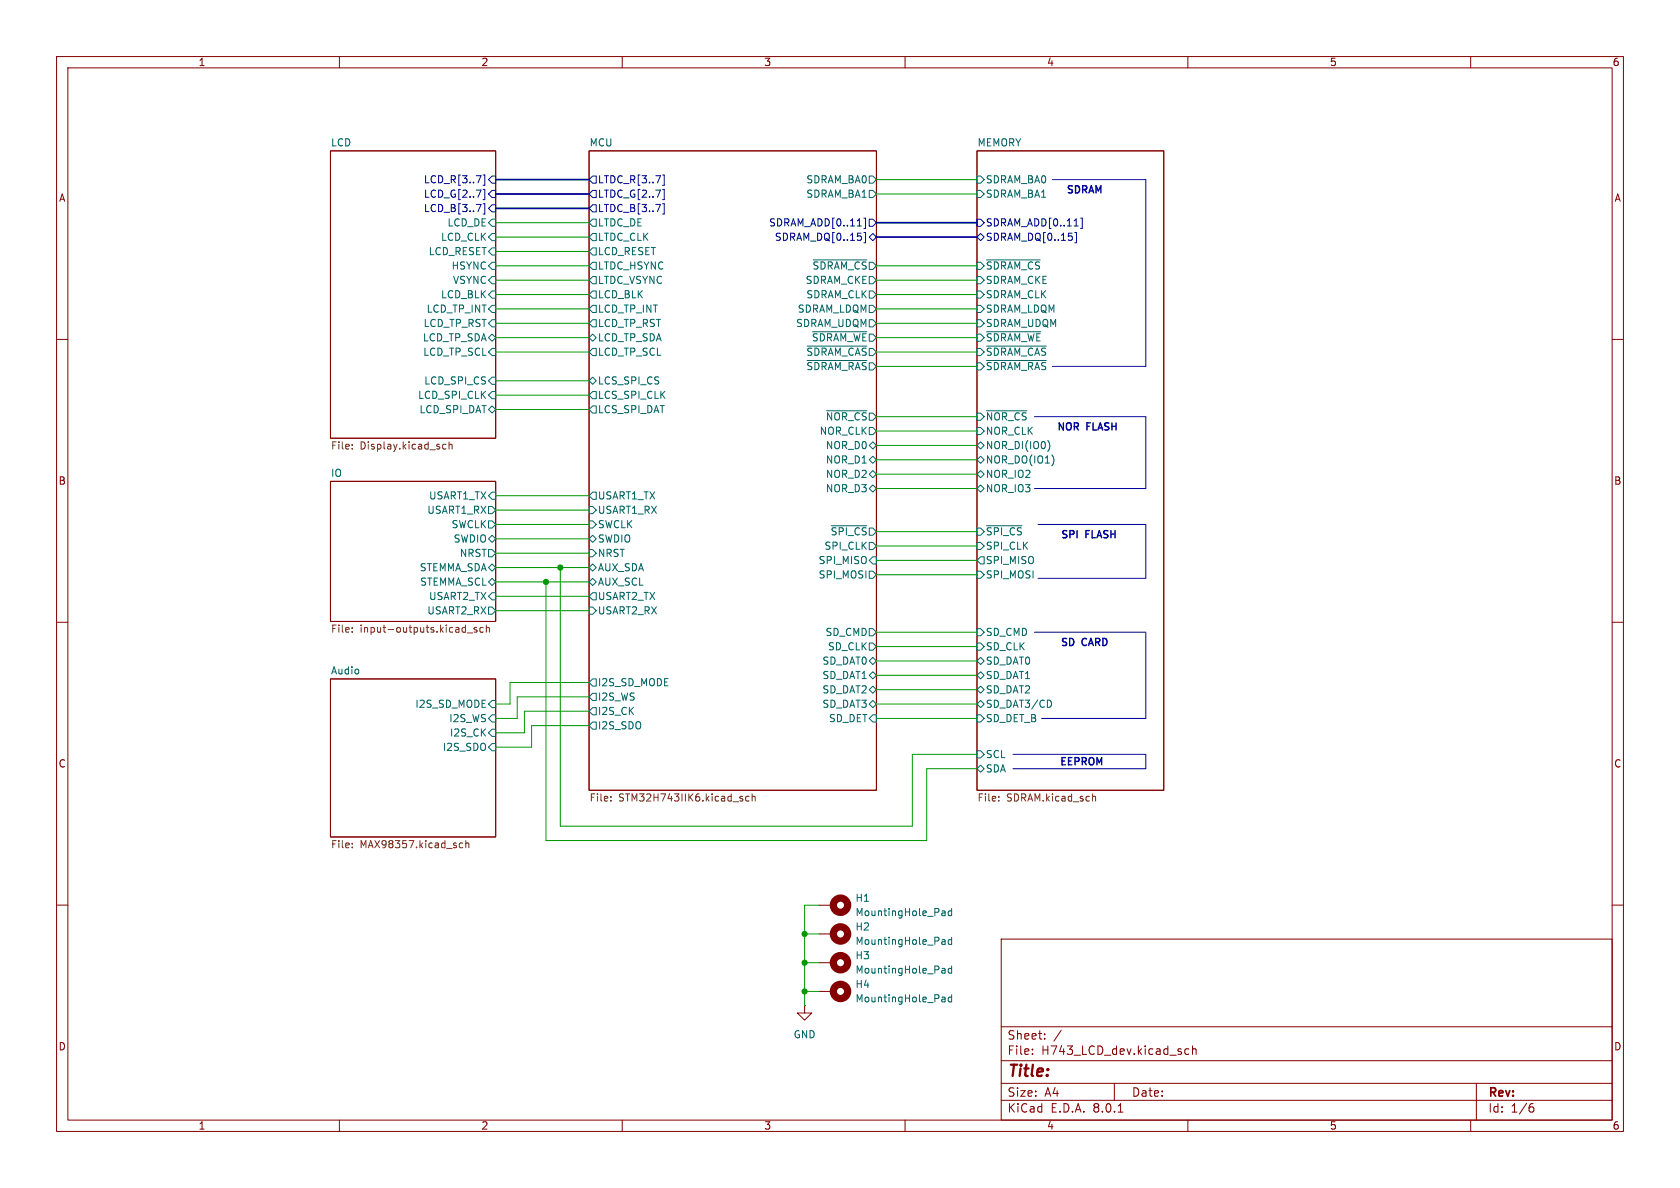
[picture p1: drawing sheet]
<svg xmlns="http://www.w3.org/2000/svg" width="297mm" height="210mm" viewBox="0 0 297 210" stroke-linecap="round" stroke-linejoin="round" font-family="sans-serif">
<g fill="none" stroke="#840000" stroke-width=".18">
<path d="M10 10h277v190h-277zM12 12h273v186h-273zM60 10v2M110 10v2M160 10v2M210 10v2M260 10v2M58.4 26.7h29.2v50.8h-29.2zM104.1 26.7h50.8v113h-50.8zM172.7 26.7h33v113h-33zM10 60h2M285 60h2"/>
<path d="M58.4 85.1h29.2v24.8h-29.2zM10 110h2M285 110h2M58.4 120h29.2v28h-29.2zM10 160h2M285 160h2M142.2 177.8v1.3h1.3l-1.3 1.2-1.2-1.2h1.2M142.2 177.8h.1M144.8 165.1h2.5M144.8 170.2h2.5M144.8 175.3h2.5M144.8 160h2.5"/>
<path d="M177 166h108v32h-108zM60 198v2M110 198v2M160 198v2M177 194.5h108M177 191.5h108M177 187.5h108M177 181.5h108M182.5 186.3v.1M182.5 185.5v.1M184.7 183.6v.1M184.7 182.8v.1"/>
<path d="M187.6 182.1l-1.3 2M197 191.5v3M197.7 196.6h.8M210 198v2M210.2 185.5l-.5-.1-.2 .3v.4l.1 .2h.6M210.8 185.5l.2-.1 .4 .1 .1 .9M210.8 184.9v1.5M260 198v2M261 191.5v6.5M270.6 195.7h.3l.3 .3-.1 .5-.5 .1M271 195.1l-.4 .1"/>
</g>
<g fill="none" stroke="#006464" stroke-width=".18">
<path d="M87 38.7h.6v1.3h-.6l-.6-.6zM104.8 38.7h.6v1.3h-.6l-.7-.6zM153.7 31.1h.6l.6 .7-.6 .6h-.6zM153.7 33.7h.6l.6 .6-.6 .6h-.6zM172.7 31.1h.7l.6 .7-.6 .6h-.7zM172.7 33.7h.7l.6 .6-.6 .6h-.7zM86.4 59.7l.6-.6 .6 .6-.6 .6zM87 41.3h.6v1.2h-.6l-.6-.6zM87 46.4h.6v1.2h-.6l-.6-.6zM87 48.9h.6v1.3h-.6l-.6-.7zM87 43.8h.6v1.3h-.6l-.6-.6zM87 56.5h.6v1.3h-.6l-.6-.6z"/>
<path d="M87 54h.6v1.2h-.6l-.6-.6zM87 51.4h.6v1.3h-.6l-.6-.6zM104.1 59.7l.7-.6 .6 .6-.6 .6zM104.8 46.4h.6v1.2h-.6l-.7-.6zM104.8 48.9h.6v1.3h-.6l-.7-.7zM104.8 41.3h.6v1.2h-.6l-.7-.6zM104.8 43.8h.6v1.3h-.6l-.7-.6zM104.8 56.5h.6v1.3h-.6l-.7-.6zM104.8 54h.6v1.2h-.6l-.7-.6zM104.8 51.4h.6v1.3h-.6l-.7-.6zM143.6 58.6h9.7M143.8 45.9h9.5"/>
<path d="M153.7 51.4h.6l.6 .7-.6 .6h-.6zM153.7 56.5h.6l.6 .7-.6 .6h-.6zM153.7 48.9h.6l.6 .6-.6 .7h-.6zM153.7 54h.6l.6 .6-.6 .6h-.6zM172.7 48.9h.7l.6 .6-.6 .7h-.7zM172.7 46.4h.7l.6 .6-.6 .6h-.7zM172.7 51.4h.7l.6 .7-.6 .6h-.7zM172.7 54h.7l.6 .6-.6 .6h-.7zM172.7 59.1h.7l.6 .6-.6 .6h-.7zM172.7 56.5h.7l.6 .7-.6 .6h-.7zM174.4 58.6h9.6M174.4 45.9h9.5"/>
<path d="M87 71.8l.6 .6-.6 .6-.6-.6zM87 69.2h.6v1.3h-.6l-.6-.6zM87 66.7h.6v1.2h-.6l-.6-.6zM87 61.6h.6v1.3h-.6l-.6-.7zM104.1 67.3l.7-.6 .6 .6-.6 .6zM104.8 61.6h.6v1.3h-.6l-.7-.7zM104.8 71.8h.6v1.2h-.6l-.7-.6zM104.8 69.2h.6v1.3h-.6l-.7-.6zM142.7 63.7h10.6M142.7 61.2h10.6M146.1 72.6h7.2M153.7 75.6h.6l.6 .6-.6 .6h-.6z"/>
<path d="M153.7 78.7l.6-.6 .6 .6-.6 .7zM172.7 75.6h.7l.6 .6-.6 .6h-.7zM172.7 78.7l.7-.6 .6 .6-.6 .7zM172.7 73h.7l.6 .7-.6 .6h-.7zM172.7 64.1h.7l.6 .7-.6 .6h-.7zM172.7 61.6h.7l.6 .6-.6 .7h-.7zM174.4 63.7h10.6M174.4 61.2h10.6M174.4 72.6h7.1M185.3 77.9a1.49 1.49 0 0 1 0 1.8M86.4 95.3l.6-.7 .6 .7-.6 .6zM86.4 92.1h.6l.6 .6-.6 .6h-.6z"/>
<path d="M86.4 97.2h.6l.6 .6-.6 .6h-.6zM86.4 89.5h.6l.6 .7-.6 .6h-.6zM87 87h.6v1.3h-.6l-.6-.7zM104.1 89.5h.7l.6 .7-.6 .6h-.7zM104.1 92.1h.7l.6 .6-.6 .6h-.7zM104.1 95.3l.7-.7 .6 .7-.6 .6zM104.1 97.2h.7l.6 .6-.6 .6h-.7zM104.8 87h.6v1.3h-.6l-.7-.7zM147 92.9h6.3M153.7 81.3l.6-.7 .6 .7-.6 .6zM153.7 83.8l.6-.6 .6 .6-.6 .7zM153.7 86.4l.6-.7 .6 .7-.6 .6z"/>
<path d="M153.7 95.9h.6l.6 .6-.6 .7h-.6zM154.3 98.4h.6v1.3h-.6l-.6-.6zM172.7 83.8l.7-.6 .6 .6-.6 .7zM172.7 81.3l.7-.7 .6 .7-.6 .6zM172.7 86.4l.7-.7 .6 .7-.6 .6zM172.7 95.9h.7l.6 .6-.6 .7h-.7zM172.7 93.3h.7l.6 .7-.6 .6h-.7zM173.4 98.4h.6v1.3h-.6l-.7-.6zM174.4 92.9h6.3M186.3 81v.8M86.4 102.9l.6-.7 .6 .7-.6 .6zM86.4 100.3l.6-.6 .6 .6-.6 .7z"/>
<path d="M86.4 107.3h.6l.6 .7-.6 .6h-.6zM87 104.8h.6v1.2h-.6l-.6-.6zM104.1 100.3l.7-.6 .6 .6-.6 .7zM104.1 102.9l.7-.7 .6 .7-.6 .6zM104.1 107.3h.7l.6 .7-.6 .6h-.7zM104.8 104.8h.6v1.2h-.6l-.7-.6zM153.7 111.1h.6l.6 .7-.6 .6h-.6zM153.7 116.8l.6-.6 .6 .6-.6 .7zM153.7 119.4l.6-.7 .6 .7-.6 .6zM153.7 113.7h.6l.6 .6-.6 .6h-.6zM153.7 101h.6l.6 .6-.6 .6h-.6zM172.7 111.1h.7l.6 .7-.6 .6h-.7z"/>
<path d="M172.7 113.7h.7l.6 .6-.6 .6h-.7zM172.7 116.8l.7-.6 .6 .6-.6 .7zM172.7 101h.7l.6 .6-.6 .6h-.7zM173.4 118.7l.6 .7-.6 .6-.7-.6zM87 123.8h.6v1.3h-.6l-.6-.6zM87 126.4h.6v1.2h-.6l-.6-.6zM87 131.4h.6v1.3h-.6l-.6-.6zM87 128.9h.6v1.3h-.6l-.6-.7zM104.8 125.1h.6v1.3h-.6l-.7-.7zM104.8 120h.6v1.3h-.6l-.7-.6zM104.8 122.6h.6v1.2h-.6l-.7-.6zM104.8 127.6h.6v1.3h-.6l-.7-.6z"/>
<path d="M153.7 121.9l.6-.6 .6 .6-.6 .7zM153.7 124.5l.6-.7 .6 .7-.6 .6zM154.3 126.4h.6v1.2h-.6l-.6-.6zM172.7 132.7h.7l.6 .7-.6 .6h-.7zM172.7 135.9l.7-.6 .6 .6-.6 .6zM172.7 124.5l.7-.7 .6 .7-.6 .6zM172.7 121.9l.7-.6 .6 .6-.6 .7zM172.7 126.4h.7l.6 .6-.6 .6h-.7zM185.7 123.8l.2 .5-.2 .7M166.7 161h.2l.2 .2v.7M166.7 166.1h.2l.2 .2v.6M166.7 171.2h.2l.2 .2v.6"/>
<path d="M166.7 176.3h.2l.2 .1v.7M167.1 166.9h-.4M167.1 166.4l-.4 .1M167.1 172h-.4M167.1 171.5h-.4M167.1 177l-.4 .1M167.1 176.6h-.4M167.1 161.8l-.4 .1M167.1 161.3l-.4 .1M168.2 166.2l-.3-.1-.3 .2 .2 .6h.4M168.2 160.6v1.3M168.2 165.7v1.2"/>
<path d="M168.2 170.8v1.2M168.2 175.8v1.3M168.2 161.1l-.3-.1-.3 .3 .2 .5h.4M168.2 171.2h-.3l-.3 .2 .2 .6h.4M168.2 176.3h-.3l-.3 .2 .2 .5h.4"/>
</g>
<g fill="none" stroke="#000084" stroke-width=".18">
<path d="M84.2 36.1h.8l-.5 1.3M85.4 36h.3v1.8h-.3M85.4 30.9h.3v1.9h-.3M85.4 33.5h.3v1.8h-.3M87 31.1h.6v1.3h-.6l-.6-.6zM87 33.7h.6v1.2h-.6l-.6-.6zM87 36.2h.6v1.3h-.6l-.6-.7zM104.8 36.2h.6v1.3h-.6l-.7-.7zM104.8 31.1h.6v1.3h-.6l-.7-.6zM104.8 33.7h.6v1.2h-.6l-.7-.6zM117.1 36h.3v1.8h-.3M117.1 30.9h.3v1.9h-.3"/>
<path d="M117.1 33.5h.3v1.8h-.3M152.7 38.6h.3v1.8h-.3M153.7 38.7h.6l.6 .7-.6 .6h-.6zM172.7 38.7h.7l.6 .7-.6 .6h-.7zM191 38.6h.3v1.8h-.3M152.7 41.1h.3v1.8h-.3M153.7 41.9l.6-.6 .6 .6-.6 .6zM172.7 41.9l.7-.6 .6 .6-.6 .6zM190.3 41.1v1.8h-.3"/>
</g>
<g fill="none" stroke="#725600" stroke-width=".18">
<path d="M62.3 79.3v.1M62.3 78.6v.1M78.3 79.3l.2 .1 .3-.1M78.8 78.6l-.3-.1-.2 .2M79.4 78.7l.2-.2 .3 .1v.8M79.4 78.1v1.3M62.3 111v.1M62.3 111.6v.2M82.6 111.9h1M84.3 111l-.3-.1-.2 .2 .1 .2 .4 .1v.3h-.5M85.4 111l-.3-.1-.3 .3 .1 .5h.5M86 111l.2-.1 .3 .1v.8"/>
<path d="M86 110.5v1.3M62.3 149.1v.1M62.3 149.7v.2M81.2 149.6l.2 .3 .4-.1M81.8 149.1l-.4-.1-.2 .3M82.3 149.1l.2-.1 .3 .1 .1 .8M82.3 148.6v1.3M108 141.5v.1M108 140.8v.1M131.3 141.2v.3M132.4 140.8h-.3l-.3 .2 .1 .5h.5M133 140.9l.1-.1h.4v.8"/>
<path d="M133 140.3v1.3M176.6 141.5v.1M176.6 140.8v.1M193.1 140.9l.2-.1h.3l.1 .8"/>
</g>
<g fill="none" stroke="#840000" stroke-width="1.3">
<circle cx="148.6" cy="165.1" r="1.27"/>
<circle cx="148.6" cy="160" r="1.27"/>
<circle cx="148.6" cy="170.2" r="1.27"/>
<circle cx="148.6" cy="175.3" r="1.27"/>
</g>
<path d="M186.1 31.8h16.5v33h-16.5M182.9 73.7h19.7v12.7h-19.7M183.5 92.7h19.1v9.5h-19.1M182.9 111.8h19.7v15.2h-18.5M179.1 133.4h23.5v2.5h-23.5" fill="none" stroke="#0000c2" stroke-width=".18"/>
<path d="M87.6 31.8h16.5M87.6 34.3h16.5M87.6 36.8h16.5M154.9 39.4h17.8M154.9 41.9h17.8" fill="none" stroke="#000084" stroke-width=".3"/>
<g fill="none" stroke="#009600" stroke-width=".18">
<path d="M87.6 39.4h16.5M154.9 31.8h17.8M154.9 34.3h17.8M87.6 59.7h16.5M87.6 57.2h16.5M87.6 41.9h16.5M87.6 52.1h16.5M87.6 54.6h16.5M87.6 49.5h16.5M87.6 44.5h16.5M87.6 47h16.5M154.9 59.7h17.8"/>
<path d="M154.9 57.2h17.8M154.9 52.1h17.8M154.9 54.6h17.8M154.9 49.5h17.8M154.9 47h17.8M87.6 62.2h16.5M87.6 69.9h16.5M87.6 67.3h16.5M87.6 72.4h16.5M154.9 78.7h17.8M154.9 76.2h17.8M154.9 64.8h17.8"/>
<path d="M154.9 62.2h17.8M154.9 73.7h17.8M87.6 90.2h16.5M87.6 87.6h16.5M87.6 97.8h16.5M87.6 92.7h16.5M87.6 95.3h16.5M154.9 81.3h17.8M154.9 83.8h17.8M154.9 86.4h17.8M154.9 99.1h17.8M154.9 96.5h17.8"/>
<path d="M154.9 94h17.8M87.6 108h16.5M87.6 100.3h16.5M87.6 102.9h16.5M87.6 105.4h16.5M96.5 102.9v45.7h67.3v-12.7h8.9M99.1 100.3v45.8h62.2v-12.7h11.4M154.9 116.8h17.8M154.9 101.6h17.8M154.9 111.8h17.8M154.9 114.3h17.8M154.9 119.4h17.8"/>
<path d="M104.1 125.7h-11.4v3.8h-5.1M104.1 123.2h-12.7v3.8h-3.8M104.1 120.7h-13.9v3.8h-2.6M104.1 128.3h-10.1v3.8h-6.4M154.9 127h17.8M154.9 124.5h17.8M154.9 121.9h17.8M142.2 170.2h2.6M142.2 165.1h2.6M142.2 175.3h2.6M144.8 160h-2.6v17.8"/>
</g>
<g fill="#009600" stroke="#009600" stroke-width=".18">
<circle cx="142.2" cy="175.3" r=".46"/>
<circle cx="142.2" cy="170.2" r=".46"/>
<circle cx="142.2" cy="165.1" r=".46"/>
<circle cx="99.1" cy="100.3" r=".46"/>
<circle cx="96.5" cy="102.9" r=".46"/>
</g>
<text font-size="2.8" fill="#840000" x="178" y="190.9">Title:</text>
<g font-size="2.1" fill="#840000">
<text x="178" y="184">Sheet:</text>
<text x="178" y="186.7">File:</text>
<text x="184.1" y="186.7">H743_LCD_dev.kicad_sch</text>
<text x="178" y="196.9">KiCad</text>
<text x="178" y="194.1">Size:</text>
<text x="184.7" y="194.1">A4</text>
<text x="185.7" y="196.9">E.D.A.</text>
<text x="193.3" y="196.9">8.0.1</text>
<text x="200" y="194.1">Date:</text>
<text x="263" y="194.3">Rev:</text>
<text x="263" y="196.9">Id:</text>
<text x="267.1" y="196.9">1/6</text>
</g>
<g font-size="1.8" fill="#840000">
<text x="35" y="11.9">1</text>
<text x="85" y="11.9">2</text>
<text x="135" y="11.9">3</text>
<text x="185" y="11.9">4</text>
<text x="235" y="11.9">5</text>
<text x="285" y="11.9">6</text>
<text x="10.3" y="35.9">A</text>
<text x="285.3" y="35.9">A</text>
<text x="10.3" y="85.9">B</text>
<text x="285.3" y="85.9">B</text>
<text x="10.3" y="135.9">C</text>
<text x="285.3" y="135.9">C</text>
<text x="10.3" y="185.9">D</text>
<text x="285.3" y="185.9">D</text>
<text x="35" y="199.9">1</text>
<text x="85" y="199.9">2</text>
<text x="135" y="199.9">3</text>
<text x="185" y="199.9">4</text>
<text x="235" y="199.9">5</text>
<text x="285" y="199.9">6</text>
</g>
<g font-size="1.8" fill="#006464">
<text x="58.4" y="26">LCD</text>
<text x="104.1" y="26">MCU</text>
<text x="172.7" y="26">MEMORY</text>
<text x="142.5" y="32.6">SDRAM_BA0</text>
<text x="142.5" y="35.2">SDRAM_BA1</text>
<text x="174.2" y="32.6">SDRAM_BA0</text>
<text x="174.2" y="35.2">SDRAM_BA1</text>
<text x="79" y="40.2">LCD_DE</text>
<text x="105.6" y="40.2">LTDC_DE</text>
<text x="75.7" y="45.3">LCD_RESET</text>
<text x="77.9" y="42.8">LCD_CLK</text>
<text x="79.7" y="47.9">HSYNC</text>
<text x="105.6" y="47.9">LTDC_HSYNC</text>
<text x="105.6" y="42.8">LTDC_CLK</text>
<text x="105.6" y="45.3">LCD_RESET</text>
<text x="143.5" y="47.9">~{SDRAM_CS}</text>
<text x="174.2" y="47.9">~{SDRAM_CS}</text>
<text x="77.9" y="52.9">LCD_BLK</text>
<text x="80" y="50.4">VSYNC</text>
<text x="105.6" y="50.4">LTDC_VSYNC</text>
<text x="105.6" y="52.9">LCD_BLK</text>
<text x="142.3" y="50.4">SDRAM_CKE</text>
<text x="142.5" y="52.9">SDRAM_CLK</text>
<text x="174.2" y="50.4">SDRAM_CKE</text>
<text x="174.2" y="52.9">SDRAM_CLK</text>
<text x="74.8" y="58">LCD_TP_RST</text>
<text x="75.3" y="55.5">LCD_TP_INT</text>
<text x="105.6" y="58">LCD_TP_RST</text>
<text x="105.6" y="55.5">LCD_TP_INT</text>
<text x="140.6" y="58">SDRAM_UDQM</text>
<text x="140.9" y="55.5">SDRAM_LDQM</text>
<text x="174.2" y="55.5">SDRAM_LDQM</text>
<text x="174.2" y="58">SDRAM_UDQM</text>
<text x="74.7" y="60.6">LCD_TP_SDA</text>
<text x="74.7" y="63.1">LCD_TP_SCL</text>
<text x="105.6" y="60.6">LCD_TP_SDA</text>
<text x="105.6" y="63.1">LCD_TP_SCL</text>
<text x="142.5" y="65.6">~{SDRAM_RAS}</text>
<text x="142.5" y="63.1">~{SDRAM_CAS}</text>
<text x="143.4" y="60.6">~{SDRAM_WE}</text>
<text x="174.2" y="65.6">~{SDRAM_RAS}</text>
<text x="174.2" y="63.1">~{SDRAM_CAS}</text>
<text x="174.2" y="60.6">~{SDRAM_WE}</text>
<text x="73.8" y="70.7">LCD_SPI_CLK</text>
<text x="74.9" y="68.2">LCD_SPI_CS</text>
<text x="105.6" y="70.7">LCS_SPI_CLK</text>
<text x="105.6" y="68.2">LCS_SPI_CS</text>
<text x="74.1" y="73.3">LCD_SPI_DAT</text>
<text x="105.6" y="73.3">LCS_SPI_DAT</text>
<text x="144.8" y="77.1">NOR_CLK</text>
<text x="145.9" y="74.5">~{NOR_CS}</text>
<text x="174.2" y="77.1">NOR_CLK</text>
<text x="174.2" y="74.5">~{NOR_CS}</text>
<text x="145.9" y="79.6">NOR_D0</text>
<text x="145.9" y="82.1">NOR_D1</text>
<text x="174.2" y="82.1">NOR_DO(IO1)</text>
<text x="174.2" y="79.6">NOR_DI(IO0)</text>
<text x="58.4" y="84.4">IO</text>
<text x="75.7" y="88.5">USART1_TX</text>
<text x="105.6" y="88.5">USART1_TX</text>
<text x="145.9" y="84.7">NOR_D2</text>
<text x="145.9" y="87.2">NOR_D3</text>
<text x="174.2" y="84.7">NOR_IO2</text>
<text x="174.2" y="87.2">NOR_IO3</text>
<text x="75.4" y="91">USART1_RX</text>
<text x="79.7" y="93.6">SWCLK</text>
<text x="105.6" y="91">USART1_RX</text>
<text x="105.6" y="93.6">SWCLK</text>
<text x="146.7" y="94.8">~{SPI_CS}</text>
<text x="174.2" y="94.8">~{SPI_CS}</text>
<text x="74.1" y="101.2">STEMMA_SDA</text>
<text x="80.1" y="96.1">SWDIO</text>
<text x="81.2" y="98.7">NRST</text>
<text x="105.6" y="101.2">AUX_SDA</text>
<text x="105.6" y="96.1">SWDIO</text>
<text x="105.6" y="98.7">NRST</text>
<text x="144.6" y="99.9">SPI_MISO</text>
<text x="145.7" y="97.4">SPI_CLK</text>
<text x="174.2" y="97.4">SPI_CLK</text>
<text x="174.2" y="99.9">SPI_MISO</text>
<text x="74.2" y="103.7">STEMMA_SCL</text>
<text x="75.7" y="106.3">USART2_TX</text>
<text x="105.6" y="103.7">AUX_SCL</text>
<text x="105.6" y="106.3">USART2_TX</text>
<text x="144.6" y="102.5">SPI_MOSI</text>
<text x="174.2" y="102.5">SPI_MOSI</text>
<text x="75.4" y="108.8">USART2_RX</text>
<text x="105.6" y="108.8">USART2_RX</text>
<text x="145.8" y="112.6">SD_CMD</text>
<text x="174.2" y="112.6">SD_CMD</text>
<text x="58.4" y="119.3">Audio</text>
<text x="145.3" y="117.7">SD_DAT0</text>
<text x="146.3" y="115.2">SD_CLK</text>
<text x="174.2" y="115.2">SD_CLK</text>
<text x="174.2" y="117.7">SD_DAT0</text>
<text x="73.3" y="125.3">I2S_SD_MODE</text>
<text x="105.6" y="121.5">I2S_SD_MODE</text>
<text x="105.6" y="124.1">I2S_WS</text>
<text x="145.3" y="120.2">SD_DAT1</text>
<text x="145.3" y="122.8">SD_DAT2</text>
<text x="145.3" y="125.3">SD_DAT3</text>
<text x="174.2" y="125.3">SD_DAT3/CD</text>
<text x="174.2" y="120.2">SD_DAT1</text>
<text x="174.2" y="122.8">SD_DAT2</text>
<text x="79.3" y="127.9">I2S_WS</text>
<text x="79.4" y="130.4">I2S_CK</text>
<text x="105.6" y="126.6">I2S_CK</text>
<text x="105.6" y="129.1">I2S_SDO</text>
<text x="146.4" y="127.9">SD_DET</text>
<text x="174.2" y="127.9">SD_DET_B</text>
<text x="78.2" y="132.9">I2S_SDO</text>
<text x="174.2" y="134.2">SCL</text>
<text x="174.2" y="136.8">SDA</text>
<text x="151.1" y="159.6">H1</text>
<text x="151.1" y="164.7">H2</text>
<text x="151.1" y="167.2">MountingHole_Pad</text>
<text x="151.1" y="162.2">MountingHole_Pad</text>
<text x="151.1" y="169.8">H3</text>
<text x="151.1" y="172.3">MountingHole_Pad</text>
<text x="151.1" y="174.9">H4</text>
<text x="151.1" y="177.4">MountingHole_Pad</text>
<text x="140.2" y="183.7">GND</text>
</g>
<g font-size="1.8" fill="#000084">
<text x="74.8" y="32.6">LCD_R[3..7]</text>
<text x="74.8" y="35.2">LCD_G[2..7]</text>
<text x="105.6" y="32.6">LTDC_R[3..7]</text>
<text x="105.6" y="35.2">LTDC_G[2..7]</text>
<text x="74.8" y="37.7">LCD_B[3..7]</text>
<text x="105.6" y="37.7">LTDC_B[3..7]</text>
<text x="135.9" y="40.2">SDRAM_ADD[0..11]</text>
<text x="174.2" y="40.2">SDRAM_ADD[0..11]</text>
<text x="136.9" y="42.8">SDRAM_DQ[0..15]</text>
<text x="174.2" y="42.8">SDRAM_DQ[0..15]</text>
</g>
<g font-size="1.8" fill="#0000c2">
<text x="188.4" y="34.5">SDRAM</text>
<text x="186.7" y="76.5">NOR</text>
<text x="192.1" y="76.5">FLASH</text>
<text x="187.4" y="95.5">SPI</text>
<text x="191.9" y="95.5">FLASH</text>
<text x="187.3" y="114.6">SD</text>
<text x="191.3" y="114.6">CARD</text>
<text x="187.2" y="135.6">EEPROM</text>
</g>
<g font-size="1.8" fill="#725600">
<text x="58.4" y="79.8">File:</text>
<text x="63.6" y="79.8">Display.kicad_sch</text>
<text x="58.4" y="112.2">File:</text>
<text x="63.6" y="112.2">input-outputs.kicad_sch</text>
<text x="104.1" y="142">File:</text>
<text x="109.4" y="142">STM32H743IIK6.kicad_sch</text>
<text x="172.7" y="142">File:</text>
<text x="177.9" y="142">SDRAM.kicad_sch</text>
<text x="58.4" y="150.3">File:</text>
<text x="63.6" y="150.3">MAX98357.kicad_sch</text>
</g>
</svg>
